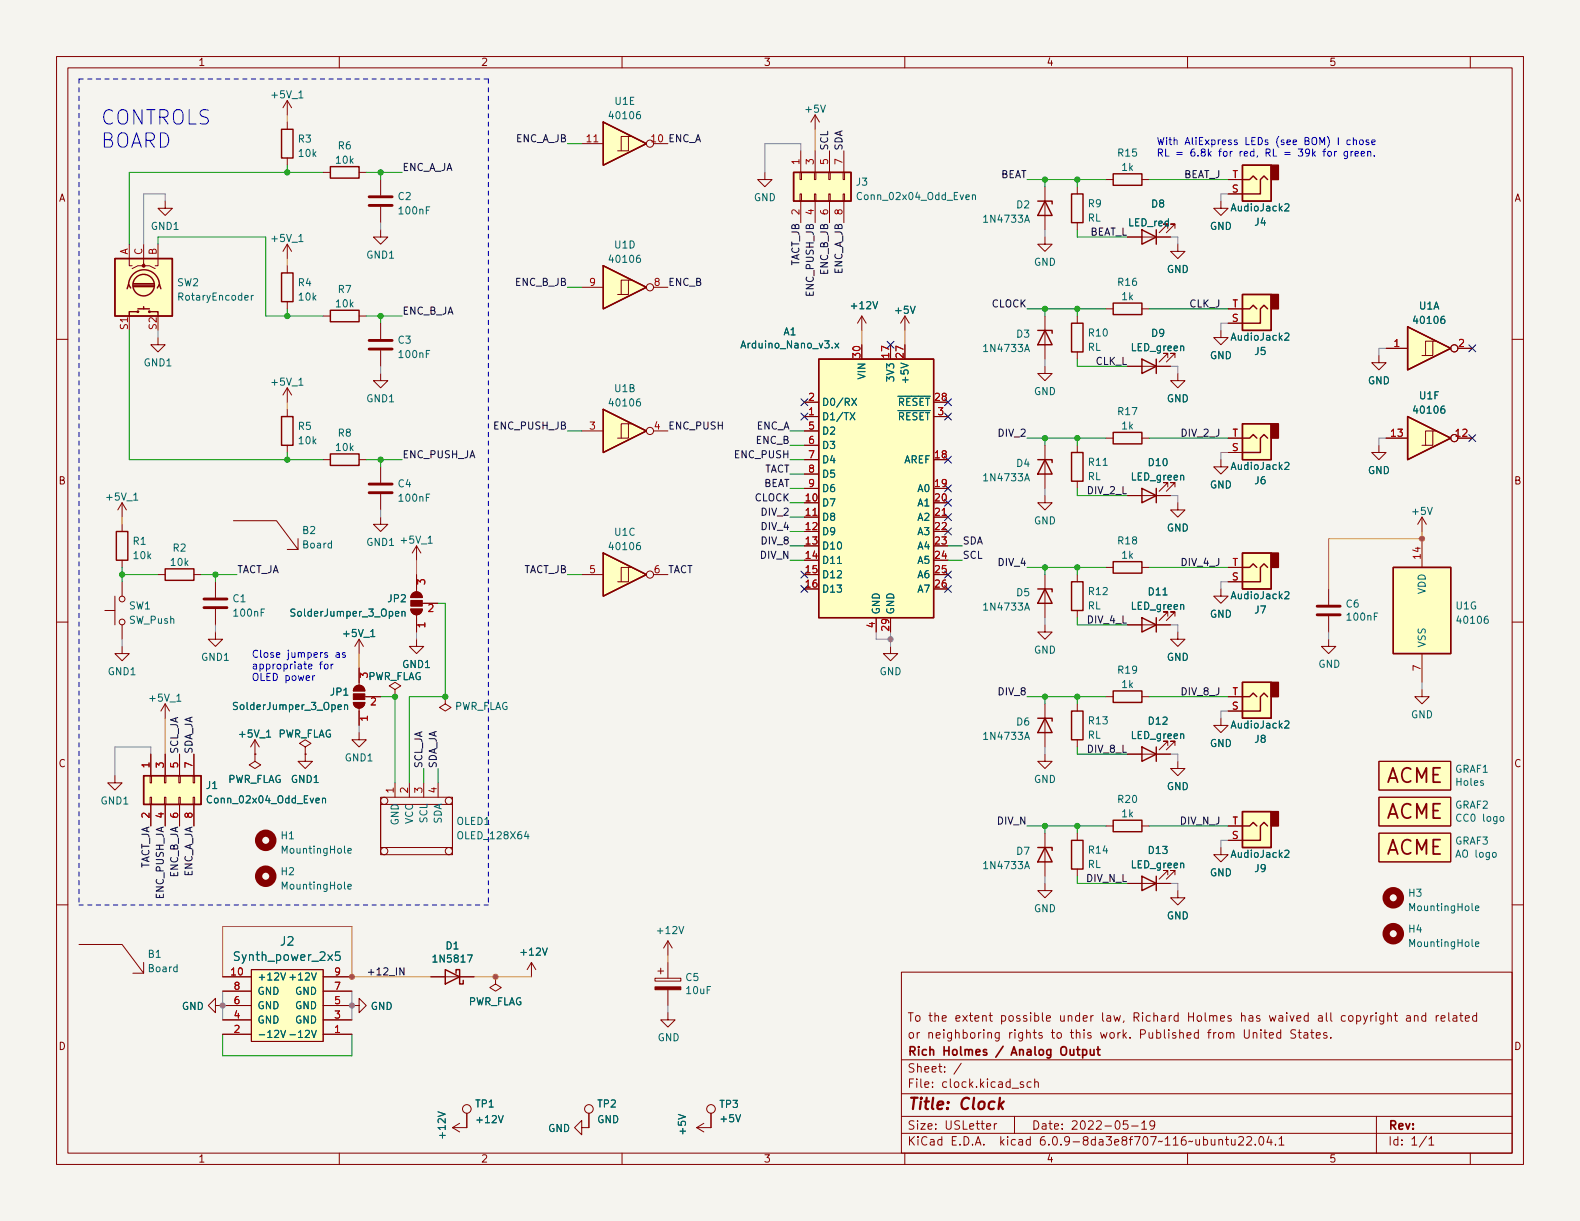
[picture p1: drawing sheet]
<svg xmlns="http://www.w3.org/2000/svg" width="279mm" height="216mm" viewBox="0 0 279 216" stroke-linecap="round" stroke-linejoin="round" font-family="sans-serif">
<path d="M0 0h279.4v215.9h-279.4z" fill="#f5f4ef" stroke="#f5f4ef" stroke-width=".18"/>
<g fill="none" stroke="#840000" stroke-width=".18">
<path d="M10 10h259.4v195.9h-259.4zM12 12h255.4v191.9h-255.4zM50.8 17.8v2.5M50.8 17.8l-.8 1.3M50.8 17.8l.8 1.3M60 10v2M110 10v2M160 10v2M210 10v2M260 10v2M29.2 35.6v1.2h1.3l-1.3 1.3-1.3-1.3h1.3M50.8 21.6v1.3"/>
<path d="M50.8 27.9v1.3M57.1 30.5h1.3M63.5 30.5h1.3M67.3 31.8v2.7M67.3 36.6v2.8M102.9 25.4h3.8M111.1 24.1h-1.2v2.6M111.8 24.1h-.7v2.6h-1.9M135.3 30.5v1.3h1.2l-1.2 1.2-1.3-1.2h1.3M141.5 30.5h.2v1.3h-.2zM141.5 34.3h.2v1.3h-.2zM141.6 26.7v3.8"/>
<path d="M141.6 35.6v3.8M144 30.5h.3v1.3h-.3zM144 34.3h.3v1.3h-.3zM144.1 20.3v2.6M144.1 26.7v3.8M144.1 35.6v3.8M144.1 20.3l-.7 1.3M144.1 20.3l.8 1.3M146.6 30.5h.2v1.3h-.2zM146.6 34.3h.2v1.3h-.2zM146.7 26.7v3.8M146.7 35.6v3.8"/>
<path d="M149.1 30.5h.3v1.3h-.3zM149.1 34.3h.3v1.3h-.3zM149.2 26.7v3.8M149.2 35.6v3.8M184.8 33v7.6M190.5 33v1.3M190.5 39.4v1.2M195.6 31.8h1.2M201.9 31.8h1.3M215.9 35.6v1.2h1.3l-1.3 1.3-1.3-1.3h1.3M217.2 31.8h2.5M217.2 34.3h2.5"/>
<path d="M10 60h2M22.9 43.2v3.8h.5M25.4 43.2v3.8h1l1 .5M25.4 46.5v.5h-1l-1 .5M27.9 59.7v1.3h1.3l-1.3 1.2-1.2-1.2h1.2M27.9 43.2v3.8h-.5M50.8 43.2v2.5M50.8 47v1.3M50.8 53.3v1.3M50.8 43.2l-.8 1.3M50.8 43.2l.8 1.3M57.1 55.9h1.3"/>
<path d="M63.5 55.9h1.3M67.3 40.6v1.3h1.3l-1.3 1.3-1.3-1.3h1.3M67.3 57.2v2.7M102.9 50.8h3.8M111.1 49.5h-1.2v2.6M111.8 49.5h-.7v2.6h-1.9M115.6 50.8h2.5M152.4 55.9l-.8 1.3M152.4 55.9v2.5M152.4 55.9l.8 1.3M160 55.9l-.7 1.3M160 55.9v2.5"/>
<path d="M160 55.9l.8 1.3M184.8 41.9v1.3h1.3l-1.3 1.3-1.3-1.3h1.3M184.8 55.9v7.6M190.5 55.9v1.3M195.6 54.6h1.2M199.4 41.9h7.6M201.9 54.6h1.3M206.5 40.4v-.8h-.8h.8l-1.5 1.5M207.8 40.4v-.8h-.8h.8l-1.6 1.5M208.3 43.2v1.3h1.2l-1.2 1.2-1.3-1.2h1.3M215.9 58.4v1.3h1.3l-1.3 1.3-1.3-1.3h1.3M217.2 54.6h2.5"/>
<path d="M217.2 57.2h2.5M267.4 60h2M50.8 68.6l-.8 1.3M50.8 68.6v2.5M50.8 72.4v1.3M50.8 78.7v1.3M50.8 68.6l.8 1.3M67.3 66v1.3h1.3l-1.3 1.3-1.3-1.3h1.3M67.3 62v2.8M102.9 76.2h3.8M111.1 74.9h-1.2v2.6M111.8 74.9h-.7v2.6h-1.9"/>
<path d="M115.6 76.2h2.5M142.2 73.7h2.6M142.2 71.1h2.6M142.2 76.2h2.6M142.2 78.7h2.6M165.1 73.7h2.5M184.8 64.8v1.2h1.3l-1.3 1.3-1.3-1.3h1.3M184.8 78.7v7.7M190.5 62.2v1.3M190.5 78.7v1.3M195.6 77.5h1.2M199.4 64.8h7.6"/>
<path d="M201.9 77.5h1.3M206.5 63.2v-.7h-.8h.8l-1.5 1.5M207.8 63.2v-.7h-.8h.8l-1.6 1.5M208.3 66v1.3h1.2l-1.2 1.3-1.3-1.3h1.3M217.2 77.5h2.5M243.8 78.7v1.3h1.3l-1.3 1.3-1.2-1.3h1.2M243.8 62.9v1.2h1.3l-1.3 1.3-1.2-1.3h1.2M245.1 77.5h3.8M245.1 61.6h3.8M253.4 76.2h-1.3v2.5M253.4 60.3h-1.3v2.6M254 76.2h-.6v2.5h-1.9"/>
<path d="M254 60.3h-.6v2.6h-1.9M257.8 77.5h2.5M257.8 61.6h2.5M21.6 88.9v2.5M21.6 92.7v1.3M21.6 99.1v1.2M21.6 88.9l-.8 1.3M21.6 88.9l.8 1.3M41.3 92.1h7.6l3.8 5.1v-1.9M50.8 97.2h1.9M57.1 81.3h1.3M63.5 81.3h1.3"/>
<path d="M67.3 91.4v1.3h1.3l-1.3 1.3-1.3-1.3h1.3M67.3 82.6v2.7M67.3 87.4v2.8M73.7 96.5v2.6M73.7 96.5l-.8 1.3M73.7 96.5l.7 1.3M142.2 91.4h2.6M142.2 81.3h2.6M142.2 83.8h2.6M142.2 86.4h2.6M165.1 91.4h2.5M184.8 87.6v1.3h1.3l-1.3 1.3-1.3-1.3h1.3"/>
<path d="M190.5 85.1v1.3M199.4 87.6h7.6M206.5 86.1v-.8h-.8h.8l-1.5 1.6M207.8 86.1v-.8h-.8h.8l-1.6 1.6M208.3 88.9v1.3h1.2l-1.2 1.2-1.3-1.2h1.3M215.9 81.3v1.3h1.3l-1.3 1.2-1.3-1.2h1.3M217.2 80h2.5M251.5 91.4v2.6M251.5 95.3v5M251.5 91.4l-.8 1.3M251.5 91.4l.7 1.3M10 110h2"/>
<path d="M18.5 108h1.8M20.3 105.4v5.1M21.6 114.3v1.3h1.3l-1.3 1.2-1.3-1.2h1.3M21.6 102.9v2.5M21.6 110.5v2.5M27.9 101.6h1.3M34.3 101.6h1.3M38.1 111.8v1.2h1.3l-1.3 1.3-1.3-1.3h1.3M38.1 102.9v2.8M38.1 107.7v2.8M63.5 113l-.8 1.3M63.5 113v2.6"/>
<path d="M63.5 118.1v3.1M63.5 113l.8 1.3M72.6 107.7h2.1a1.02 1.02 0 0 1-1 1 1.02 1.02 0 0 1-1.1-1zM72.9 104.9a1.02 1.02 0 0 1 1.1-.2 1.02 1.02 0 0 1 .7 1h-2.1zM73.7 113v1.3h1.2l-1.2 1.3-1.3-1.3h1.3M73.7 101.6v3M73.7 108.7v3.1M74.7 106.7h2.8M102.9 101.6h3.8M111.1 100.3h-1.2v2.6M111.8 100.3h-.7v2.6h-1.9M115.6 101.6h2.5"/>
<path d="M154.9 109.2v2.6M157.5 114.3v1.3h1.2l-1.2 1.2-1.3-1.2h1.3M184.8 110.5v1.3h1.3l-1.3 1.2-1.3-1.2h1.3M184.8 101.6v7.6M190.5 101.6v1.3M190.5 108v1.2M195.6 100.3h1.2M199.4 110.5h7.6M201.9 100.3h1.3M206.5 109v-.8h-.8h.8l-1.5 1.5M207.8 109v-.8h-.8h.8l-1.6 1.5M208.3 111.8v1.2h1.2l-1.2 1.3-1.3-1.3h1.3"/>
<path d="M215.9 104.1v1.3h1.3l-1.3 1.3-1.3-1.3h1.3M217.2 100.3h2.5M217.2 102.9h2.5M234.9 113v1.3h1.3l-1.3 1.3-1.2-1.3h1.2M234.9 104.1v2.8M234.9 109v2.8M251.5 115.6v5.1M267.4 110h2M20.3 137.2v1.2h1.3l-1.3 1.3-1.3-1.3h1.3M26.5 137.2h.3v1.2h-.3zM26.7 133.4v3.8M29.1 137.2h.2v1.2h-.2z"/>
<path d="M29.2 124.5v2.5M29.2 133.4v3.8M29.2 124.5l-.8 1.2M29.2 124.5l.8 1.2M31.6 137.2h.3v1.2h-.3zM31.7 133.4v3.8M34.2 137.2h.2v1.2h-.2zM34.3 133.4v3.8M45.1 133.4v1.2l1 .7-1 .6-1-.6 1-.7M45.1 133.4h.1M45.1 130.8l-.8 1.3M45.1 130.8v2.6"/>
<path d="M45.1 130.8l.7 1.3M54 132.1l1-.7-1-.6-1 .6 1 .7v1.3M54 133.4h.1M54 133.4v1.2h1.2l-1.2 1.3-1.3-1.3h1.3M62.5 124.2h2a1.02 1.02 0 0 1-1 1 1.02 1.02 0 0 1-1-1zM62.8 121.5a1.02 1.02 0 0 1 1.1-.3 1.02 1.02 0 0 1 .6 1h-2zM63.5 129.5v1.3h1.3l-1.3 1.3-1.3-1.3h1.3M63.5 125.2v3.1M64.5 123.2h2.8M69.8 121.9l1.1-.6-1.1-.6-1 .6 1 .6v1.3M69.8 123.2h.1M69.8 138.4v2.6"/>
<path d="M72.4 138.4v2.6M74.9 138.4v2.6M77.5 138.4v2.6M78.7 123.2v1.3l1.1 .6-1.1 .6-1-.6 1-.6M78.7 123.2h.1M184.8 133.4v1.2h1.3l-1.3 1.3-1.3-1.3h1.3M184.8 124.5v7.6M190.5 124.5v1.2M190.5 130.8v1.3M195.6 123.2h1.2M199.4 133.4h7.6M201.9 123.2h1.3"/>
<path d="M206.5 131.8v-.7h-.8h.8l-1.5 1.5M207.8 131.8v-.7h-.8h.8l-1.6 1.5M208.3 134.6v1.3h1.2l-1.2 1.3-1.3-1.3h1.3M215.9 127v1.3h1.3l-1.3 1.2-1.3-1.2h1.3M217.2 123.2h2.5M217.2 125.7h2.5M243.8 134.6h12.7v5.1h-12.7zM251.5 121.9v1.3h1.2l-1.2 1.3-1.3-1.3h1.3M10 160h2M26.5 141h.3v1.2h-.3zM26.7 142.2v3.9M29.1 141h.2v1.2h-.2z"/>
<path d="M29.2 142.2v3.9M31.6 141h.3v1.2h-.3zM31.7 142.2v3.9M34.2 141h.2v1.2h-.2zM34.3 142.2v3.9M67.3 141h12.7v10.1h-12.7zM67.3 142.2h12.7v7.7h-12.7zM184.8 156.2v1.3h1.3l-1.3 1.3-1.3-1.3h1.3M184.8 147.3v7.6M190.5 147.3v1.3M190.5 153.7v1.2M195.6 146.1h1.2"/>
<path d="M199.4 156.2h7.6M201.9 146.1h1.3M206.5 154.7v-.8h-.8h.8l-1.5 1.5M207.8 154.7v-.8h-.8h.8l-1.6 1.5M208.3 157.5v1.3h1.2l-1.2 1.2-1.3-1.2h1.3M215.9 149.9v1.2h1.3l-1.3 1.3-1.3-1.3h1.3M217.2 146.1h2.5M217.2 148.6h2.5M243.8 147.3h12.7v5.1h-12.7zM243.8 141h12.7v5.1h-12.7zM267.4 160h2M14 167h7.6l3.8 5.1v-1.9"/>
<path d="M23.5 172.1h1.9M38.1 177.8v-1.3l-1.3 1.3 1.3 1.3v-1.3h6.3M39.4 172.7h5M39.4 175.3h5M44.4 171.5h12.7v12.7h-12.7zM57.1 177.8h6.4v1.3l1.3-1.3-1.3-1.3v1.3M57.1 172.7h5.1M57.1 175.3h5.1M76.2 172.7h7.6M87.6 172.7v1.3l-1 .6 1 .7 1-.7-1-.6M87.6 172.7h.1M94 170.2l-.8 1.3"/>
<path d="M94 170.2v2.5M94 170.2l.7 1.3M115.8 173h4.6v.5h-4.6zM116.3 171.7h1M116.8 171.2v1M118.1 179.1v1.2h1.3l-1.3 1.3-1.3-1.3h1.3M118.1 166.4v2.5M118.1 170.2v2.8M118.1 175v2.8M118.1 166.4l-.8 1.2M118.1 166.4l.8 1.2M159.4 171.9h108v32h-108z"/>
<path d="M241.1 179.6l.4 1M241.8 179.6l-.5 1.3-.2 .2M242.4 179.6v1M242.8 179.6h-.3l-.1 .3M243.3 179.1v.1M243.3 179.6v1M244.7 179.6v1.2l-.3 .3-.4-.1M244.7 179.6h-.4l-.3 .3v.4l.1 .2h.6M245.4 179.7l.2-.1h.4v1M245.4 179.1v1.5M246.5 179.6h.6M246.8 179.1v1.3l.3 .2"/>
<path d="M248.8 179.6h.5l.1 1M249.4 179.9l-.5 .1a.29 .29 0 0 0-.2 .3 .29 .29 0 0 0 .2 .3l.5-.1M250.1 179.7l.2-.1h.4l.1 1M250.1 179.6v1M252.1 179.6h-.4l-.3 .3v.4l.1 .2h.6M252.1 179.1v1.5M254 179.6v1M254.4 179.6h-.3l-.1 .3M256.2 179.1v1.3l.2 .2M257 179.6h.5l.1 1M257.6 179.9l-.5 .1a.29 .29 0 0 0-.2 .3 .29 .29 0 0 0 .2 .3l.5-.1M258.1 179.6h.6"/>
<path d="M258.3 179.1v1.3l.4 .2M261.1 179.6h-.4l-.3 .3v.4l.1 .2h.6M261.1 179.1v1.5M39.4 182.9h5M39.4 180.3h5M57.1 182.9h5.1M57.1 180.3h5.1M80 199.4l1.3 .8M81.3 198.6l-1.3 .8M82.5 196.9v2.5h-2.5M104.1 196.9v2.5h-1.2v1.3l-1.3-1.3 1.3-1.3v1.3M123.2 199.4l1.3 .8"/>
<path d="M124.5 198.6l-1.3 .8M125.7 196.9v2.5h-2.5M159.4 197.4h108M159.4 193.4h108M159.4 187.4h108M170 188l-1.3 1.9M174.5 199.2l.7-.2-.1-.3h-.4l-.2 .2v.7h.6M175.8 198.7v1M176.3 198.7h-.3l-.2 .3M179.4 197.4v3M181 191.4l-.4-.1-.2 .2 .1 .2 .5 .2v.3h-.6M182.3 191.4l-.4-.1-.3 .3v.4l.2 .2h.5"/>
<path d="M183 191.4l.2-.1 .3 .1 .1 .9M183 190.8v1.5M199.4 198.2h-.7l-.1 .7 .2-.2 .5 .1 .2 .2-.1 .5-.2 .2-.6-.2M200.1 199.1h1.2M201.9 198.6l.4-.4v1.5M201.9 199.7h.9M204.2 198.8l-.3 .3-.4-.1-.2-.2 .2-.6h.4l.2 .1a.99 .99 0 0 1-.3 1.4h-.3M220 182.1v1.2l.3 .3 .5-.1 .1-.2v-1.2M221.6 182.7l.2-.1h.4l.1 1M221.6 182.6v1M223 182.1v.1M223 182.6v1"/>
<path d="M223.5 182.6h.5M223.7 182.1v1.3l.3 .2M224.5 183.1l.7-.2-.1-.3h-.4l-.2 .2v.7h.6M226.5 182.6h-.5l-.2 .3v.4l.1 .2h.6M226.5 182.1v1.5M229.1 182.2l-.6-.1-.2 .3 .1 .3 .6 .3v.4l-.2 .2-.5-.1M229.5 182.6h.6M229.8 182.1v1.3l.3 .2M230.6 182.6h.6l.1 1M231.3 182.9l-.5 .1a.29 .29 0 0 0-.3 .3 .29 .29 0 0 0 .3 .3l.5-.1M231.8 182.6h.5M232 182.1v1.3l.3 .2"/>
<path d="M232.8 183.1l.7-.2-.1-.3h-.4l-.2 .2v.7h.6M234.6 182.6h-.3l-.3 .2 .1 .2 .5 .2v.3h-.6M235.3 183.4v.2M243.4 197.4v6.5M254.8 180.1l.7-.2v-.3h-.5l-.2 .2 .1 .7h.6M259.1 180.1l.7-.2v-.3h-.5l-.2 .2 .1 .7h.6M60 203.9v2M110 203.9v2M159.4 200.4h108M160 203.9v2M210 203.9v2M215.5 201.6l.3-.1h.3l.1 1"/>
<path d="M215.5 201.5v1M216.7 201.5h.6M216.9 201v1.3l.4 .2M217.8 201.5v.9l.4 .1 .2-.2M218.4 201.5v1M219 201.1l.6-.1 .2 .1 .1 .3-.9 1.1h.9M220.5 201.1l.5-.1 .3 .1v.3l-.9 1.1h.9M222 202.3v.2M222.8 201h.2a.81 .81 0 0 1 .6 .6 .81 .81 0 0 1-.3 .8l-.2 .1a.81 .81 0 0 1-.6-.6 .81 .81 0 0 1 .3-.9zM224.4 200.9l-.4 1.1h1M224.8 201.5v1M225.5 202.3v.2"/>
<path d="M226.2 201.4l.4-.4v1.5M226.2 202.5h.8M252.3 200.9l-1.3 1.9M252.7 201.4l.4-.4v1.5M252.7 202.5h.8M260 203.9v2"/>
<circle cx="114.9" cy="25.4" r=".63"/>
<circle cx="114.9" cy="50.8" r=".63"/>
<circle cx="114.9" cy="76.2" r=".63"/>
<circle cx="257.2" cy="77.5" r=".63"/>
<circle cx="257.2" cy="61.6" r=".63"/>
<circle cx="21.6" cy="110" r=".51"/>
<circle cx="21.6" cy="105.9" r=".51"/>
<circle cx="114.9" cy="101.6" r=".63"/>
<circle cx="67.9" cy="150.5" r=".63"/>
<circle cx="67.9" cy="141.6" r=".63"/>
<circle cx="79.4" cy="150.5" r=".63"/>
<circle cx="79.4" cy="141.6" r=".63"/>
<circle cx="82.5" cy="196.1" r=".76"/>
<circle cx="104.1" cy="196.1" r=".76"/>
<circle cx="125.7" cy="196.1" r=".76"/>
</g>
<path d="M176.8 194.1l-.2 2M176.9 195.3l.4 .8M177.5 194.8l-.9 .7" fill="none" stroke="#840000" stroke-width=".4"/>
<path d="M190.4 185.6h.6M190.6 185.1v1.3l.4 .2M191.5 185.7l.4-.1 .3 .3v.4l-.2 .2h-.5M191.5 185.6v1.5M192.8 185.6l.1 .9 .3 .1 .3-.2M193.5 185.6v1M194 185.6h.5M194.2 185.1v1.3l.3 .2" fill="none" stroke="#840000" stroke-width=".3"/>
<g fill="none" stroke="#840000" stroke-width=".25">
<path d="M49.8 22.9h2v5h-2zM58.4 29.5h5.1v2h-5.1zM106.7 21.6l7.6 3.8-7.6 3.8zM140.3 30.5h10.2v5.1h-10.2zM183.5 35.6h2.6v.5M184.8 35.6l1.3 2.5h-2.6zM189.5 34.3h2v5.1h-2zM196.8 30.7h5.1v2.1h-5.1zM219.7 29.2h5.1v6.4h-5.1zM219.7 31.8h1.3l.6-.7 .6 .7M224.2 31.8l-.7-.7-.6 .7v2.5h-3.2M20.3 45.7h10.2v10.2h-10.2z"/>
<path d="M22.7 50.4a2.73 2.73 0 0 1 2.8-2.7 2.73 2.73 0 0 1 2.7 2.7M23.1 50.9l-.4-.6-.2 .8M23.6 50.2h3.6M23.6 50.4h3.6M23.6 50.7h3.6M24.4 55.1h-1.5v.8M24.4 54.6h2M25.4 54.2v.4M26.4 55.1h1.5v.8M27.8 50.9l.4-.6 .2 .8M49.8 48.3h2v5h-2zM58.4 54.9h5.1v2h-5.1z"/>
<path d="M106.7 47l7.6 3.8-7.6 3.8zM183.5 58.4h2.6v.5M184.8 58.4l1.3 2.6h-2.6zM189.5 57.2h2v5h-2zM196.8 53.6h5.1v2h-5.1zM201.9 40.6l2.6 1.3-2.6 1.3zM204.5 40.6v2.6M219.7 52.1h5.1v6.3h-5.1zM219.7 54.6h1.3l.6-.6 .6 .6M224.2 54.6l-.7-.6-.6 .6v2.6h-3.2M248.9 57.8l7.6 3.8-7.6 3.8zM49.8 73.7h2v5h-2z"/>
<path d="M106.7 72.4l7.6 3.8-7.6 3.8zM144.8 63.5h20.3v45.7h-20.3zM196.8 76.5h5.1v2h-5.1zM201.9 63.5l2.6 1.3-2.6 1.2zM204.5 63.5v2.5M219.7 74.9h5.1v6.4h-5.1zM219.7 77.5h1.3l.6-.7 .6 .7M224.2 77.5l-.7-.7-.6 .7v2.5h-3.2M248.9 73.7l7.6 3.8-7.6 3.8zM20.6 94h2v5.1h-2zM58.4 80.3h5.1v2h-5.1zM106.7 97.8l7.6 3.8-7.6 3.8z"/>
<path d="M183.5 81.3h2.6v.5M184.8 81.3l1.3 2.5h-2.6zM189.5 80h2v5.1h-2zM196.8 99.3h5.1v2h-5.1zM201.9 86.4l2.6 1.2-2.6 1.3zM204.5 86.4v2.5M219.7 97.8h5.1v6.3h-5.1zM29.2 100.6h5.1v2h-5.1zM183.5 104.1h2.6v.5M184.8 104.1l1.3 2.6h-2.6zM189.5 102.9h2v5.1h-2zM201.9 109.2l2.6 1.3-2.6 1.3z"/>
<path d="M204.5 109.2v2.6M219.7 100.3h1.3l.6-.6 .6 .6M224.2 100.3l-.7-.6-.6 .6v2.6h-3.2M246.4 100.3h10.1v15.3h-10.1zM25.4 137.2h10.2v5h-10.2zM183.5 127h2.6v.5M184.8 127l1.3 2.5h-2.6zM189.5 125.7h2v5.1h-2zM196.8 122.2h5.1v2h-5.1zM201.9 132.1l2.6 1.3-2.6 1.2zM204.5 132.1v2.5M219.7 120.7h5.1v6.3h-5.1z"/>
<path d="M219.7 123.2h1.3l.6-.6 .6 .6M224.2 123.2l-.7-.6-.6 .6v2.5h-3.2M183.5 149.9h2.6v.5M184.8 149.9l1.3 2.5h-2.6zM189.5 148.6h2v5.1h-2zM196.8 145h5.1v2.1h-5.1zM201.9 154.9l2.6 1.3-2.6 1.3zM204.5 154.9v2.6M219.7 143.5h5.1v6.4h-5.1zM219.7 146.1h1.3l.6-.7 .6 .7M224.2 146.1l-.7-.7-.6 .7v2.5h-3.2M78.7 171.5l2.6 1.2-2.6 1.3z"/>
<path d="M80.6 172.1v-.6h.7v2.5h.6v-.6"/>
<circle cx="24.4" cy="55.1" r=".13"/>
<circle cx="25.4" cy="50.4" r="1.9"/>
<circle cx="26.4" cy="55.1" r=".13"/>
</g>
<g fill="#ffffc2" stroke="#ffffc2" stroke-width=".18">
<path d="M140.3 30.5h10.2v5.1h-10.2z"/>
<path d="M144.8 63.5h20.3v45.7h-20.3z"/>
<path d="M106.7 97.8l7.6 3.8-7.6 3.8z"/>
<path d="M106.7 72.4l7.6 3.8-7.6 3.8z"/>
<path d="M106.7 47l7.6 3.8-7.6 3.8z"/>
<path d="M106.7 21.6l7.6 3.8-7.6 3.8z"/>
<path d="M248.9 73.7l7.6 3.8-7.6 3.8z"/>
<path d="M219.7 29.2h5.1v6.4h-5.1z"/>
<path d="M219.7 52.1h5.1v6.3h-5.1z"/>
<path d="M219.7 74.9h5.1v6.4h-5.1z"/>
<path d="M219.7 120.7h5.1v6.3h-5.1z"/>
<path d="M243.8 147.3h12.7v5.1h-12.7z"/>
<path d="M243.8 141h12.7v5.1h-12.7z"/>
<path d="M20.3 45.7h10.2v10.2h-10.2z"/>
<path d="M243.8 134.6h12.7v5.1h-12.7z"/>
<path d="M219.7 143.5h5.1v6.4h-5.1z"/>
<path d="M248.9 57.8l7.6 3.8-7.6 3.8z"/>
<path d="M219.7 97.8h5.1v6.3h-5.1z"/>
<path d="M246.4 100.3h10.1v15.3h-10.1z"/>
<path d="M25.4 137.2h10.2v5h-10.2z"/>
<path d="M44.4 171.5h12.7v12.7h-12.7z"/>
</g>
<g fill="none" stroke="#006464" stroke-width=".18">
<path d="M172 34.6l.1-.1h.3l.1 .8M172 34.5v.8M227.2 36.1l.5-.1 .2 .4-.8 .9h.8M44.4 52.2v.9M44.8 52.2l-.4 .3M227.2 59l.5-.1 .2 .4-.8 .9h.8M147.7 60.7l.6 .8M148.3 60.7l-.6 .8M150.3 73l.9 1.2M150.6 70.4l.9 1.3M151.2 73l-.9 1.2M151.5 70.4l-.9 1.3"/>
<path d="M148.1 99.6h.7M227.2 81.9l.5-.2 .2 .4-.8 .9h.8M71.1 108.2l.2-.1 .3 .1v.8M71.1 108.1v.9M227.2 104.7l.5-.1 .2 .4-.8 .9h.8M60.9 124.7l.2-.1 .3 .1 .1 .8M60.9 124.6v.9M227.2 127.6l.5-.1 .2 .3-.8 .9h.8M57 141.3l.2-.2 .3 .1 .1 .8M57 141.1v.9M61.5 156.8l.6-.1v-.3h-.4l-.2 .2 .1 .6h.5M61.5 150.4l.6-.1v-.2l-.4-.1-.2 .2 .1 .6h.5"/>
<path d="M227.2 150.4l.5-.1 .2 .4-.8 .9h.8M265.3 144.5l.2-.1 .4 .1v.5l-.1 .2h-.3l-.2-.1zM49.7 172l.4 1.3 .4-1.3M51.3 172.8h.9M60.1 168.3h-.7l-.1 .7 .2-.1 .5 .1 .2 .2-.1 .5-.2 .1-.6-.1M260.9 167l.6-.2v-.2l-.4-.1-.2 .2 .1 .6h.5M260.9 160.6l.6-.1v-.3h-.4l-.2 .2 .1 .6h.5M49.7 182.2l.4 1.3 .4-1.3M51.3 183h.9"/>
</g>
<g fill="#840000" stroke="#840000" stroke-width=".18">
<path d="M115.8 174.5h4.6v.5h-4.6z"/>
<path d="M72.6 107.7h2.1a1.02 1.02 0 0 1-1 1 1.02 1.02 0 0 1-1.1-1z"/>
<path d="M72.6 106.2h2.1v1h-2.1z"/>
<path d="M72.9 104.9a1.02 1.02 0 0 1 1.1-.2 1.02 1.02 0 0 1 .7 1h-2.1z"/>
<path d="M62.5 124.2h2a1.02 1.02 0 0 1-1 1 1.02 1.02 0 0 1-1-1z"/>
<path d="M62.5 122.7h2v1h-2z"/>
<path d="M62.8 121.5a1.02 1.02 0 0 1 1.1-.3 1.02 1.02 0 0 1 .6 1h-2z"/>
<circle cx="25.4" cy="47" r=".25"/>
</g>
<g fill="#840000" stroke="#840000" stroke-width=".25">
<path d="M224.8 29.2h1.3v2.6h-1.3z"/>
<path d="M224.8 52.1h1.3v2.5h-1.3z"/>
<path d="M224.8 74.9h1.3v2.6h-1.3z"/>
<path d="M224.8 120.7h1.3v2.5h-1.3z"/>
<path d="M224.8 143.5h1.3v2.6h-1.3z"/>
<path d="M224.8 97.8h1.3v2.5h-1.3z"/>
</g>
<g fill="none" stroke="#840000" stroke-width="1.3">
<circle cx="47" cy="154.9" r="1.27"/>
<circle cx="47" cy="148.6" r="1.27"/>
<circle cx="246.4" cy="158.7" r="1.27"/>
<circle cx="246.4" cy="165.1" r="1.27"/>
</g>
<path d="M65.3 36.3h4M65.3 34.8h4M65.3 61.7h4M65.3 60.2h4M65.3 87.1h4M65.3 85.6h4M36.1 107.4h4M36.1 105.9h4M232.9 108.7h4.1M232.9 107.2h4.1" fill="none" stroke="#840000" stroke-width=".51"/>
<path d="M71.4 171.1v1.3l-.7-1.3v1.3" fill="none" stroke="#0f0f0f" stroke-width=".18"/>
<g fill="none" stroke="#0000c2" stroke-width=".18">
<path d="M233.9 26.8h.5M234.4 26.3l-.3 .2v1.1M234.8 26.9l.2-.1 .4 .1v.5l-.1 .2h-.3l-.2-.1zM236 26.8v.8M236.4 26.8l-.4 .2M238.3 26.8v1l-.2 .2h-.4M238.3 26.8h-.4l-.2 .2 .1 .6h.5M238.8 24.8l-.4-.1-.2 .3 .1 .5h.5M238.9 26.8v.8M239.3 26.8l-.4 .2M239.3 24.8l.2-.1 .3 .1 .1 .8M239.3 24.3v1.3"/>
<path d="M239.6 27.2l.6-.1v-.3h-.4l-.2 .2 .1 .6h.5M240.5 24.8l.2-.1 .3 .1 .1 .5-.1 .2-.3 .1-.2-.1zM240.7 27.2l.6-.1v-.3h-.4l-.2 .2 .1 .6h.5M241.9 26.9l.1-.1h.3l.1 .8M241.9 26.8v.8M242 24.8l-.3-.1-.1 .2v.2l.4 .1v.3h-.4M242.6 25.2l.6-.2-.1-.2-.3-.1-.2 .2v.6h.5M243 27.5v.1M55.3 119.5v.8M55.7 119.5l-.4 .2M56.5 117.4h.5M57 117l-.3 .2v1.1"/>
<path d="M57.5 117.5l.3-.1 .2 .3v.3l-.2 .3-.3-.1-.2-.2zM58.6 117.4v.9M58.9 117.4l-.3 .3M59.5 115.5h.4l.1 .7M60 115.7l-.4 .1-.2 .1 .2 .3h.4M61 115.5l-.3-.1-.1 .2v.2l.4 .1v.3h-.4"/>
</g>
<path d="M14 14h72.4M14 14v146M86.4 14v146M86.4 160h-72.4" fill="none" stroke="#0000c2" stroke-width=".18" stroke-dasharray=".8 .8"/>
<g fill="none" stroke="#009600" stroke-width=".18">
<path d="M50.8 29.2v1.3M57.1 30.5h-34.2v12.7M64.8 30.5h6.3M67.3 30.5v1.3M100.3 25.4h2.6M181.6 31.8h14M184.8 31.8v1.2M190.5 31.8v1.2M203.2 31.8h14M22.9 58.4v22.9h34.2M27.9 43.2v-1.3h19.1v14h10.1M50.8 54.6v1.3"/>
<path d="M64.8 55.9h6.3M67.3 55.9v1.3M100.3 50.8h2.6M181.6 54.6h14M184.8 54.6v1.3M190.5 40.6v1.3h8.9M190.5 54.6v1.3M203.2 54.6h14M100.3 76.2h2.6M139.7 76.2h2.5M139.7 78.7h2.5M181.6 77.5h14"/>
<path d="M184.8 77.5v1.2M190.5 63.5v1.3h8.9M190.5 77.5v1.2M203.2 77.5h14M50.8 80v1.3M64.8 81.3h6.3M67.3 81.3v1.3M139.7 81.3h2.5M139.7 99.1h2.5M139.7 94h2.5M139.7 88.9h2.5M139.7 91.4h2.5"/>
<path d="M139.7 96.5h2.5M139.7 83.8h2.5M139.7 86.4h2.5M167.6 99.1h2.6M167.6 96.5h2.6M190.5 86.4v1.2h8.9M21.6 101.6h6.3M21.6 100.3v2.6M35.6 101.6h6.3M38.1 101.6v1.3M77.5 106.7h1.2v16.5h-6.3v15.2M100.3 101.6h2.6"/>
<path d="M181.6 100.3h14M184.8 100.3v1.3M190.5 100.3v1.3M190.5 109.2v1.3h8.9M203.2 100.3h14M67.3 123.2h2.5v15.2M74.9 135.9v2.5M77.5 135.9v2.5M181.6 123.2h14M184.8 123.2v1.3M190.5 123.2v1.3M190.5 132.1v1.3h8.9"/>
<path d="M203.2 123.2h14M181.6 146.1h14M184.8 146.1v1.2M190.5 146.1v1.2M190.5 154.9v1.3h8.9M203.2 146.1h14M39.4 182.9v3.8h22.8v-3.8"/>
</g>
<g fill="none" stroke="#848484" stroke-width=".18">
<path d="M29.2 35.6v-1.3h-3.8v8.9M67.3 39.4v1.2M141.6 26.7v-1.3h-6.3v5.1M217.2 34.3h-1.3v1.3M27.9 58.4v1.3M184.8 40.6v1.3M207 41.9h1.3v1.3M217.2 57.2h-1.3v1.2M67.3 64.8v1.2M184.8 63.5v1.3M207 64.8h1.3v1.2M245.1 61.6h-1.3v1.3"/>
<path d="M245.1 77.5h-1.3v1.2M67.3 90.2v1.2M184.8 86.4v1.2M207 87.6h1.3v1.3M217.2 80h-1.3v1.3M21.6 113v1.3M38.1 110.5v1.3M73.7 111.8v1.2M154.9 111.8v1.2h2.6M157.5 111.8v2.5M184.8 109.2v1.3M207 110.5h1.3v1.3"/>
<path d="M217.2 102.9h-1.3v1.2M234.9 111.8v1.2M26.7 133.4v-1.3h-6.4v5.1M63.5 128.3v1.2M184.8 132.1v1.3M207 133.4h1.3v1.2M217.2 125.7h-1.3v1.3M251.5 120.7v1.2M184.8 154.9v1.3M207 156.2h1.3v1.3M217.2 148.6h-1.3v1.3M39.4 175.3v5"/>
<path d="M62.2 175.3v5M118.1 177.8v1.3"/>
</g>
<g fill="none" stroke="#dd8500" stroke-width=".18">
<path d="M50.8 20.3v1.3M144.1 22.9v3.8M50.8 45.7v1.3M152.4 58.4v2.6M160 58.4v2.6M50.8 71.1v1.3M21.6 91.4v1.3M73.7 99.1v2.5M251.5 94v1.3h-16.6v8.8M63.5 115.6v2.5M29.2 127v6.4M39.4 172.7v-8.9h22.8v8.9h14"/>
<path d="M83.8 172.7h10.2M118.1 168.9v1.3"/>
</g>
<g fill="none" stroke="#000084" stroke-width=".18">
<path d="M141.6 70.5l1.2 1.2M141.6 73.1l1.2 1.2M142.8 70.5l-1.2 1.2M142.8 73.1l-1.2 1.2M156.9 60.4l1.2 1.2M158.1 60.4l-1.2 1.2M167 73.1l1.2 1.2M167 70.5l1.2 1.2M168.2 73.1l-1.2 1.2M168.2 70.5l-1.2 1.2M259.7 76.9l1.3 1.2M259.7 61l1.3 1.2"/>
<path d="M261 76.9l-1.3 1.2M261 61l-1.3 1.2M167 85.8l1.2 1.2M167 80.7l1.2 1.2M167 93.4l1.2 1.2M167 90.8l1.2 1.2M167 88.3l1.2 1.2M168.2 85.8l-1.2 1.2M168.2 80.7l-1.2 1.2M168.2 93.4l-1.2 1.2M168.2 90.8l-1.2 1.2M168.2 88.3l-1.2 1.2"/>
<path d="M141.6 101l1.2 1.2M141.6 103.5l1.2 1.2M142.8 101l-1.2 1.2M142.8 103.5l-1.2 1.2M167 103.5l1.2 1.2M167 101l1.2 1.2M168.2 103.5l-1.2 1.2M168.2 101l-1.2 1.2"/>
</g>
<g fill="#009600" stroke="#009600" stroke-width=".18">
<circle cx="69.8" cy="123.2" r=".46"/>
<circle cx="50.8" cy="55.9" r=".46"/>
<circle cx="67.3" cy="55.9" r=".46"/>
<circle cx="67.3" cy="30.5" r=".46"/>
<circle cx="67.3" cy="81.3" r=".46"/>
<circle cx="50.8" cy="30.5" r=".46"/>
<circle cx="50.8" cy="81.3" r=".46"/>
<circle cx="38.1" cy="101.6" r=".46"/>
<circle cx="21.6" cy="101.6" r=".46"/>
<circle cx="78.7" cy="123.2" r=".46"/>
<circle cx="184.8" cy="31.8" r=".46"/>
<circle cx="184.8" cy="77.5" r=".46"/>
<circle cx="184.8" cy="54.6" r=".46"/>
<circle cx="190.5" cy="54.6" r=".46"/>
<circle cx="190.5" cy="31.8" r=".46"/>
<circle cx="190.5" cy="77.5" r=".46"/>
<circle cx="184.8" cy="100.3" r=".46"/>
<circle cx="190.5" cy="100.3" r=".46"/>
<circle cx="190.5" cy="146.1" r=".46"/>
<circle cx="184.8" cy="146.1" r=".46"/>
<circle cx="190.5" cy="123.2" r=".46"/>
<circle cx="184.8" cy="123.2" r=".46"/>
</g>
<g fill="#848484" stroke="#848484" stroke-width=".18">
<circle cx="39.4" cy="177.8" r=".46"/>
<circle cx="62.2" cy="177.8" r=".46"/>
<circle cx="157.5" cy="113" r=".46"/>
</g>
<g fill="#dd8500" stroke="#dd8500" stroke-width=".18">
<circle cx="87.6" cy="172.7" r=".46"/>
<circle cx="62.2" cy="172.7" r=".46"/>
<circle cx="251.5" cy="95.3" r=".46"/>
</g>
<g font-size="3.5" fill="#0000c2">
<text x="17.8" y="22.1">CONTROLS</text>
<text x="17.8" y="26.1">BOARD</text>
</g>
<g font-size="3.5" fill="#840000">
<text x="245" y="138.4">ACME</text>
<text x="245" y="144.8">ACME</text>
<text x="245" y="151.1">ACME</text>
</g>
<text font-size="2.8" fill="#840000" x="160.4" y="196.2">Title: Clock</text>
<g font-size="2.1" fill="#006464">
<text x="49.6" y="167.2">J2</text>
<text x="41.8" y="169.9">Synth_power_2x5</text>
</g>
<g font-size="2.1" fill="#840000">
<text x="160.4" y="183.6">or neighboring rights to this work. Published from United States.</text>
<text x="160.4" y="180.6">To the extent possible under law, Richard Holmes has waived all copyright and related</text>
<text x="160.4" y="189.7">Sheet: /</text>
<text x="160.4" y="186.7">Rich Holmes / Analog Output</text>
<text x="160.4" y="192.4">File: clock.kicad_sch</text>
<text x="160.4" y="202.5">KiCad E.D.A. kicad 6.0.9-8da3e8f707~116~ubuntu22.04.1</text>
<text x="160.4" y="199.7">Size: USLetter</text>
<text x="182.4" y="199.7">Date: 2022-05-19</text>
<text x="245.4" y="199.7">Rev:</text>
<text x="245.4" y="202.5">Id: 1/1</text>
</g>
<g font-size="1.8" fill="#840000">
<text x="35" y="11.6">1</text>
<text x="85" y="11.6">2</text>
<text x="135" y="11.6">3</text>
<text x="185" y="11.6">4</text>
<text x="235" y="11.6">5</text>
<text x="10.3" y="35.6">A</text>
<text x="267.7" y="35.6">A</text>
<text x="10.3" y="85.7">B</text>
<text x="267.7" y="85.7">B</text>
<text x="10.3" y="135.6">C</text>
<text x="267.7" y="135.6">C</text>
<text x="10.3" y="185.7">D</text>
<text x="267.7" y="185.7">D</text>
<text x="35" y="205.6">1</text>
<text x="85" y="205.6">2</text>
<text x="135" y="205.6">3</text>
<text x="185" y="205.6">4</text>
<text x="235" y="205.6">5</text>
</g>
<g font-size="1.8" fill="#006464">
<text x="48.2" y="17.4">+5V_1</text>
<text x="108" y="21.1">40106</text>
<text x="108.8" y="18.5">U1E</text>
<text x="142.5" y="19.9">+5V</text>
<text x="52.8" y="25.2">R3</text>
<text x="52.9" y="27.7">10k</text>
<text x="59.5" y="28.9">10k</text>
<text x="59.8" y="26.4">R6</text>
<text x="197.8" y="27.7">R15</text>
<text x="70.4" y="35.4">C2</text>
<text x="133.3" y="35.6">GND</text>
<text x="151.4" y="32.8">J3</text>
<text x="152" y="35.4">Conn_02x04_Odd_Even</text>
<text x="198.4" y="30.2">1k</text>
<text x="26.8" y="40.6">GND1</text>
<text x="70.7" y="37.9">100nF</text>
<text x="174.2" y="39.4">1N4733A</text>
<text x="179.8" y="36.8">D2</text>
<text x="192.3" y="39.2">RL</text>
<text x="192.5" y="36.6">R9</text>
<text x="199.6" y="40">LED_red</text>
<text x="203.7" y="36.7">D8</text>
<text x="213.9" y="40.6">GND</text>
<text x="217.9" y="37.4">AudioJack2</text>
<text x="221.9" y="39.9">J4</text>
<text x="48.2" y="42.8">+5V_1</text>
<text x="64.9" y="45.7">GND1</text>
<text x="108" y="46.5">40106</text>
<text x="108.7" y="43.9">U1D</text>
<text x="182.8" y="47">GND</text>
<text x="31.3" y="50.6">SW2</text>
<text x="31.8" y="53.1">RotaryEncoder</text>
<text x="52.8" y="50.6">R4</text>
<text x="52.9" y="53.1">10k</text>
<text x="59.8" y="51.8">R7</text>
<text x="197.8" y="50.5">R16</text>
<text x="198.4" y="53.1">1k</text>
<text x="206.3" y="48.3">GND</text>
<text x="59.5" y="54.3">10k</text>
<text x="138.6" y="59.3">A1</text>
<text x="150.7" y="54.7">+12V</text>
<text x="158.4" y="55.5">+5V</text>
<text x="179.8" y="59.7">D3</text>
<text x="192.6" y="59.5">R10</text>
<text x="203.7" y="59.5">D9</text>
<text x="250.3" y="57.3">40106</text>
<text x="251" y="54.7">U1A</text>
<text x="25.5" y="64.8">GND1</text>
<text x="70.4" y="60.8">C3</text>
<text x="70.7" y="63.3">100nF</text>
<text x="131.4" y="61.6">Arduino_Nano_v3.x</text>
<text x="174.2" y="62.2">1N4733A</text>
<text x="192.3" y="62">RL</text>
<text x="200.1" y="62.1">LED_green</text>
<text x="213.9" y="63.5">GND</text>
<text x="217.9" y="60.2">AudioJack2</text>
<text x="221.9" y="62.8">J5</text>
<text x="48.2" y="68.2">+5V_1</text>
<text x="64.9" y="71.1">GND1</text>
<text x="108" y="71.9">40106</text>
<text x="108.7" y="69.3">U1B</text>
<text x="145.3" y="71.8">D0/RX</text>
<text x="153" y="67" transform="rotate(-90 153 67)">VIN</text>
<text x="157.3" y="71.8">~{RESET}</text>
<text x="158.1" y="67.2" transform="rotate(-90 158.1 67.2)">3V3</text>
<text x="160.7" y="67.2" transform="rotate(-90 160.7 67.2)">+5V</text>
<text x="182.8" y="69.8">GND</text>
<text x="206.3" y="71.1">GND</text>
<text x="241.9" y="67.9">GND</text>
<text x="251.1" y="70.6">U1F</text>
<text x="52.8" y="76">R5</text>
<text x="59.8" y="77.2">R8</text>
<text x="145.3" y="74.3">D1/TX</text>
<text x="145.3" y="76.8">D2</text>
<text x="157.3" y="74.3">~{RESET}</text>
<text x="197.8" y="73.4">R17</text>
<text x="198.4" y="75.9">1k</text>
<text x="250.3" y="73.1">40106</text>
<text x="52.9" y="78.5">10k</text>
<text x="59.5" y="79.7">10k</text>
<text x="145.3" y="79.4">D3</text>
<text x="145.3" y="81.9">D4</text>
<text x="159.8" y="81.9">AREF</text>
<text x="179.8" y="82.6">D4</text>
<text x="192.6" y="82.4">R11</text>
<text x="203.2" y="82.4">D10</text>
<text x="217.9" y="83.1">AudioJack2</text>
<text x="241.9" y="83.8">GND</text>
<text x="19" y="88.5">+5V_1</text>
<text x="70.4" y="86.2">C4</text>
<text x="70.7" y="88.7">100nF</text>
<text x="145.3" y="89.5">D7</text>
<text x="145.3" y="84.5">D5</text>
<text x="145.3" y="87">D6</text>
<text x="162.3" y="87">A0</text>
<text x="162.3" y="89.5">A1</text>
<text x="174.2" y="85.1">1N4733A</text>
<text x="192.3" y="84.9">RL</text>
<text x="200.1" y="84.9">LED_green</text>
<text x="213.9" y="86.4">GND</text>
<text x="221.9" y="85.6">J6</text>
<text x="53.5" y="94.4">B2</text>
<text x="108.7" y="94.7">U1C</text>
<text x="145.3" y="92.1">D8</text>
<text x="145.3" y="94.6">D9</text>
<text x="162.3" y="92.1">A2</text>
<text x="162.3" y="94.6">A3</text>
<text x="182.8" y="92.7">GND</text>
<text x="206.3" y="94">GND</text>
<text x="249.9" y="91">+5V</text>
<text x="23.6" y="96.3">R1</text>
<text x="23.7" y="98.9">10k</text>
<text x="30.3" y="100.1">10k</text>
<text x="30.6" y="97.5">R2</text>
<text x="53.6" y="97">Board</text>
<text x="64.9" y="96.5">GND1</text>
<text x="71.1" y="96.1">+5V_1</text>
<text x="108" y="97.3">40106</text>
<text x="145.3" y="97.2">D10</text>
<text x="145.3" y="99.7">D11</text>
<text x="162.3" y="97.2">A4</text>
<text x="162.3" y="99.7">A5</text>
<text x="197.8" y="96.2">R18</text>
<text x="198.4" y="98.8">1k</text>
<text x="22.8" y="107.8">SW1</text>
<text x="41.2" y="106.5">C1</text>
<text x="68.6" y="106.5">JP2</text>
<text x="145.3" y="102.2">D12</text>
<text x="145.3" y="104.8">D13</text>
<text x="162.3" y="102.2">A6</text>
<text x="162.3" y="104.8">A7</text>
<text x="174.2" y="107.9">1N4733A</text>
<text x="179.8" y="105.4">D5</text>
<text x="192.3" y="107.7">RL</text>
<text x="192.6" y="105.2">R12</text>
<text x="200.1" y="107.8">LED_green</text>
<text x="203.2" y="105.3">D11</text>
<text x="217.9" y="105.9">AudioJack2</text>
<text x="238.1" y="107.4">C6</text>
<text x="252.1" y="105.1" transform="rotate(-90 252.1 105.1)">VDD</text>
<text x="257.5" y="107.8">U1G</text>
<text x="22.8" y="110.3">SW_Push</text>
<text x="41.5" y="109">100nF</text>
<text x="51.9" y="109">SolderJumper_3_Open</text>
<text x="60.9" y="112.6">+5V_1</text>
<text x="155.6" y="108.7" transform="rotate(-90 155.6 108.7)">GND</text>
<text x="158.1" y="108.7" transform="rotate(-90 158.1 108.7)">GND</text>
<text x="213.9" y="109.2">GND</text>
<text x="221.9" y="108.5">J7</text>
<text x="238.3" y="109.7">100nF</text>
<text x="257.9" y="110.3">40106</text>
<text x="19.1" y="119.4">GND1</text>
<text x="35.6" y="116.8">GND1</text>
<text x="71.2" y="118.1">GND1</text>
<text x="155.5" y="119.4">GND</text>
<text x="182.8" y="115.6">GND</text>
<text x="197.8" y="119.1">R19</text>
<text x="206.3" y="116.8">GND</text>
<text x="233.1" y="118.1">GND</text>
<text x="252.1" y="114.6" transform="rotate(-90 252.1 114.6)">VSS</text>
<text x="26.6" y="124.1">+5V_1</text>
<text x="41.7" y="125.5">SolderJumper_3_Open</text>
<text x="58.5" y="123">JP1</text>
<text x="64.9" y="120.2">PWR_FLAG</text>
<text x="80.2" y="125.5">PWR_FLAG</text>
<text x="198.4" y="121.6">1k</text>
<text x="42.5" y="130.4">+5V_1</text>
<text x="49" y="130.4">PWR_FLAG</text>
<text x="174.2" y="130.8">1N4733A</text>
<text x="179.8" y="128.3">D6</text>
<text x="192.3" y="130.6">RL</text>
<text x="192.6" y="128.1">R13</text>
<text x="200.1" y="130.7">LED_green</text>
<text x="203.2" y="128.1">D12</text>
<text x="217.9" y="128.8">AudioJack2</text>
<text x="221.9" y="131.3">J8</text>
<text x="249.5" y="127">GND</text>
<text x="61" y="134.6">GND1</text>
<text x="213.9" y="132.1">GND</text>
<text x="257.3" y="136.6">GRAF1</text>
<text x="17.9" y="142.2">GND1</text>
<text x="36.5" y="139.5">J1</text>
<text x="37.1" y="142">Conn_02x04_Odd_Even</text>
<text x="40.1" y="138.4">PWR_FLAG</text>
<text x="51.5" y="138.4">GND1</text>
<text x="182.8" y="138.4">GND</text>
<text x="197.8" y="142">R20</text>
<text x="206.3" y="139.7">GND</text>
<text x="257.3" y="143">GRAF2</text>
<text x="257.6" y="138.9">Holes</text>
<text x="49.7" y="148.4">H1</text>
<text x="70.5" y="145.9" transform="rotate(-90 70.5 145.9)">GND</text>
<text x="73" y="145.7" transform="rotate(-90 73 145.7)">VCC</text>
<text x="75.6" y="145.5" transform="rotate(-90 75.6 145.5)">SCL</text>
<text x="78.1" y="145.7" transform="rotate(-90 78.1 145.7)">SDA</text>
<text x="80.8" y="145.9">OLED1</text>
<text x="81.2" y="148.4">OLED_128X64</text>
<text x="198.4" y="144.5">1k</text>
<text x="257.3" y="149.3">GRAF3</text>
<text x="257.9" y="145.3">CC0 logo</text>
<text x="49.7" y="154.7">H2</text>
<text x="50.1" y="150.9">MountingHole</text>
<text x="174.2" y="153.7">1N4733A</text>
<text x="179.8" y="151.1">D7</text>
<text x="192.3" y="153.5">RL</text>
<text x="192.6" y="150.9">R14</text>
<text x="200.1" y="153.5">LED_green</text>
<text x="203.2" y="151">D13</text>
<text x="213.9" y="154.9">GND</text>
<text x="217.9" y="151.7">AudioJack2</text>
<text x="221.9" y="154.2">J9</text>
<text x="257.6" y="151.6">AO logo</text>
<text x="50.1" y="157.3">MountingHole</text>
<text x="182.8" y="161.3">GND</text>
<text x="249.1" y="158.6">H3</text>
<text x="249.5" y="161.1">MountingHole</text>
<text x="78.9" y="167.9">D1</text>
<text x="116.4" y="165.2">+12V</text>
<text x="206.3" y="162.6">GND</text>
<text x="249.1" y="164.9">H4</text>
<text x="249.5" y="167.4">MountingHole</text>
<text x="26.2" y="169.3">B1</text>
<text x="26.3" y="171.9">Board</text>
<text x="45.5" y="173.4">+12V</text>
<text x="52" y="173.4">+12V</text>
<text x="76.9" y="170.2">1N5817</text>
<text x="92.3" y="169">+12V</text>
<text x="121.3" y="173.5">C5</text>
<text x="32.1" y="178.6">GND</text>
<text x="45.5" y="178.4">GND</text>
<text x="45.5" y="175.9">GND</text>
<text x="52.2" y="178.4">GND</text>
<text x="52.2" y="175.9">GND</text>
<text x="65.5" y="178.6">GND</text>
<text x="82.7" y="177.7">PWR_FLAG</text>
<text x="121.5" y="175.8">10uF</text>
<text x="45.5" y="183.5">-12V</text>
<text x="45.5" y="181">GND</text>
<text x="52.2" y="181">GND</text>
<text x="52.4" y="183.5">-12V</text>
<text x="116.3" y="184.1">GND</text>
<text x="84.1" y="195.8">TP1</text>
<text x="105.7" y="195.8">TP2</text>
<text x="127.3" y="195.9">TP3</text>
<text x="78.8" y="201.1" transform="rotate(-90 78.8 201.1)">+12V</text>
<text x="84.5" y="198.6">+12V</text>
<text x="96.9" y="200.2">GND</text>
<text x="105.6" y="198.6">GND</text>
<text x="121.3" y="200.5" transform="rotate(-90 121.3 200.5)">+5V</text>
<text x="127.5" y="198.4">+5V</text>
</g>
<g font-size="1.8" fill="#0f0f0f">
<text x="91.1" y="25.1">ENC_A_JB</text>
<text x="115.2" y="25.1">10 ENC_A</text>
<text x="146.4" y="26.7" transform="rotate(-90 146.4 26.7)">SCL</text>
<text x="149" y="26.7" transform="rotate(-90 149 26.7)">SDA</text>
<text x="71.1" y="30.2">ENC_A_JA</text>
<text x="176.8" y="31.5">BEAT</text>
<text x="209.1" y="31.5">BEAT_J</text>
<text x="192.5" y="41.6">BEAT_L</text>
<text x="141.3" y="47.3" transform="rotate(-90 141.3 47.3)">TACT_JB</text>
<text x="91.1" y="50.5">ENC_B_JB</text>
<text x="118.1" y="50.5">ENC_B</text>
<text x="143.9" y="52.2" transform="rotate(-90 143.9 52.2)">ENC_PUSH_JB</text>
<text x="146.4" y="48.6" transform="rotate(-90 146.4 48.6)">ENC_B_JB</text>
<text x="149" y="48.6" transform="rotate(-90 149 48.6)">ENC_A_JB</text>
<text x="71.1" y="55.6">ENC_B_JA</text>
<text x="175.3" y="54.3">CLOCK</text>
<text x="210.3" y="54.3">CLK_J</text>
<text x="193.7" y="64.5">CLK_L</text>
<text x="87.5" y="75.9">ENC_PUSH_JB</text>
<text x="118.1" y="75.9">ENC_PUSH</text>
<text x="133.7" y="75.9">ENC_A</text>
<text x="176.7" y="77.2">DIV_2</text>
<text x="209" y="77.2">DIV_2_J</text>
<text x="71.1" y="81">ENC_PUSH_JA</text>
<text x="130.1" y="81">ENC_PUSH</text>
<text x="133.7" y="78.5">ENC_B</text>
<text x="135" y="83.6">TACT</text>
<text x="133.4" y="88.6">CLOCK</text>
<text x="134.9" y="86.1">BEAT</text>
<text x="192.4" y="87.4">DIV_2_L</text>
<text x="134.8" y="91.2">DIV_2</text>
<text x="134.8" y="93.7">DIV_4</text>
<text x="41.9" y="101.3">TACT_JA</text>
<text x="92.4" y="101.3">TACT_JB</text>
<text x="118.1" y="101.3">TACT</text>
<text x="134.5" y="98.8">DIV_N</text>
<text x="134.8" y="96.3">DIV_8</text>
<text x="170.2" y="96.3">SDA</text>
<text x="170.2" y="98.8">SCL</text>
<text x="176.7" y="100.1">DIV_4</text>
<text x="209" y="100.1">DIV_4_J</text>
<text x="192.4" y="110.2">DIV_4_L</text>
<text x="176.7" y="122.9">DIV_8</text>
<text x="209" y="122.9">DIV_8_J</text>
<text x="31.5" y="133.3" transform="rotate(-90 31.5 133.3)">SCL_JA</text>
<text x="34" y="133.3" transform="rotate(-90 34 133.3)">SDA_JA</text>
<text x="74.7" y="135.9" transform="rotate(-90 74.7 135.9)">SCL_JA</text>
<text x="77.2" y="135.9" transform="rotate(-90 77.2 135.9)">SDA_JA</text>
<text x="192.4" y="133.1">DIV_8_L</text>
<text x="176.4" y="145.8">DIV_N</text>
<text x="208.7" y="145.8">DIV_N_J</text>
<text x="26.4" y="154" transform="rotate(-90 26.4 154)">TACT_JA</text>
<text x="31.5" y="155.3" transform="rotate(-90 31.5 155.3)">ENC_B_JA</text>
<text x="34" y="155.3" transform="rotate(-90 34 155.3)">ENC_A_JA</text>
<text x="192.1" y="155.9">DIV_N_L</text>
<text x="28.9" y="158.9" transform="rotate(-90 28.9 158.9)">ENC_PUSH_JA</text>
<text x="64.8" y="172.5">+12_IN</text>
</g>
<g font-size="1.8" fill="#a90000">
<text x="103.8" y="25.1">11</text>
<text x="141.4" y="29.1" transform="rotate(-90 141.4 29.1)">1</text>
<text x="143.9" y="29.1" transform="rotate(-90 143.9 29.1)">3</text>
<text x="146.4" y="29.1" transform="rotate(-90 146.4 29.1)">5</text>
<text x="149" y="29.1" transform="rotate(-90 149 29.1)">7</text>
<text x="217.9" y="34">S</text>
<text x="217.9" y="31.5">T</text>
<text x="141.4" y="38" transform="rotate(-90 141.4 38)">2</text>
<text x="143.9" y="38" transform="rotate(-90 143.9 38)">4</text>
<text x="146.4" y="38" transform="rotate(-90 146.4 38)">6</text>
<text x="149" y="38" transform="rotate(-90 149 38)">8</text>
<text x="22.6" y="45.1" transform="rotate(-90 22.6 45.1)">A</text>
<text x="25.1" y="45.1" transform="rotate(-90 25.1 45.1)">C</text>
<text x="27.7" y="45.1" transform="rotate(-90 27.7 45.1)">B</text>
<text x="104.3" y="50.5">9</text>
<text x="115.7" y="50.5">8</text>
<text x="22.6" y="58.2" transform="rotate(-90 22.6 58.2)">S1</text>
<text x="27.7" y="58.2" transform="rotate(-90 27.7 58.2)">S2</text>
<text x="217.9" y="56.9">S</text>
<text x="217.9" y="54.4">T</text>
<text x="152.1" y="63.2" transform="rotate(-90 152.1 63.2)">30</text>
<text x="157.2" y="63.2" transform="rotate(-90 157.2 63.2)">17</text>
<text x="159.8" y="63.2" transform="rotate(-90 159.8 63.2)">27</text>
<text x="246.5" y="61.3">1</text>
<text x="258" y="61.3">2</text>
<text x="143" y="70.9">2</text>
<text x="165.4" y="70.9">28</text>
<text x="104.3" y="75.9">3</text>
<text x="115.7" y="75.9">4</text>
<text x="143" y="73.4">1</text>
<text x="143" y="75.9">5</text>
<text x="165.9" y="73.4">3</text>
<text x="217.9" y="77.2">T</text>
<text x="246" y="77.2">13</text>
<text x="257.5" y="77.2">12</text>
<text x="143" y="78.5">6</text>
<text x="143" y="81">7</text>
<text x="143" y="83.6">8</text>
<text x="165.4" y="81">18</text>
<text x="217.9" y="79.8">S</text>
<text x="142.5" y="88.6">10</text>
<text x="143" y="86.1">9</text>
<text x="165.4" y="86.1">19</text>
<text x="165.4" y="88.6">20</text>
<text x="142.5" y="91.2">11</text>
<text x="142.5" y="93.7">12</text>
<text x="165.4" y="91.2">21</text>
<text x="165.4" y="93.7">22</text>
<text x="104.3" y="101.3">5</text>
<text x="115.7" y="101.3">6</text>
<text x="142.5" y="96.3">13</text>
<text x="142.5" y="98.8">14</text>
<text x="142.5" y="101.3">15</text>
<text x="165.4" y="96.3">23</text>
<text x="165.4" y="98.8">24</text>
<text x="165.4" y="101.3">25</text>
<text x="217.9" y="100.1">T</text>
<text x="251.2" y="98.8" transform="rotate(-90 251.2 98.8)">14</text>
<text x="75.2" y="103.4" transform="rotate(-90 75.2 103.4)">3</text>
<text x="142.5" y="103.9">16</text>
<text x="165.4" y="103.9">26</text>
<text x="217.9" y="102.6">S</text>
<text x="75.2" y="111" transform="rotate(-90 75.2 111)">1</text>
<text x="75.7" y="108.2">2</text>
<text x="154.7" y="111" transform="rotate(-90 154.7 111)">4</text>
<text x="157.2" y="111.5" transform="rotate(-90 157.2 111.5)">29</text>
<text x="65" y="119.9" transform="rotate(-90 65 119.9)">3</text>
<text x="251.2" y="118.6" transform="rotate(-90 251.2 118.6)">7</text>
<text x="65.5" y="124.7">2</text>
<text x="217.9" y="125.5">S</text>
<text x="217.9" y="122.9">T</text>
<text x="65" y="127.5" transform="rotate(-90 65 127.5)">1</text>
<text x="26.4" y="135.7" transform="rotate(-90 26.4 135.7)">1</text>
<text x="29" y="135.7" transform="rotate(-90 29 135.7)">3</text>
<text x="31.5" y="135.7" transform="rotate(-90 31.5 135.7)">5</text>
<text x="34" y="135.7" transform="rotate(-90 34 135.7)">7</text>
<text x="69.6" y="140.2" transform="rotate(-90 69.6 140.2)">1</text>
<text x="72.1" y="140.2" transform="rotate(-90 72.1 140.2)">2</text>
<text x="74.7" y="140.2" transform="rotate(-90 74.7 140.2)">3</text>
<text x="77.2" y="140.2" transform="rotate(-90 77.2 140.2)">4</text>
<text x="26.4" y="144.6" transform="rotate(-90 26.4 144.6)">2</text>
<text x="29" y="144.6" transform="rotate(-90 29 144.6)">4</text>
<text x="31.5" y="144.6" transform="rotate(-90 31.5 144.6)">6</text>
<text x="34" y="144.6" transform="rotate(-90 34 144.6)">8</text>
<text x="217.9" y="148.3">S</text>
<text x="217.9" y="145.8">T</text>
<text x="40.9" y="172.5">10</text>
<text x="59.2" y="172.5">9</text>
<text x="41.4" y="177.5">6</text>
<text x="41.4" y="175">8</text>
<text x="59.2" y="177.5">5</text>
<text x="59.2" y="175">7</text>
<text x="41.4" y="182.6">2</text>
<text x="41.4" y="180.1">4</text>
<text x="59.2" y="182.6">1</text>
<text x="59.2" y="180.1">3</text>
</g>
<g font-size="1.8" fill="#0000c2">
<text x="204.5" y="25.6">With AliExpress LEDs (see BOM) I chose</text>
<text x="204.5" y="27.7">RL = 6.8k for red, RL = 39k for green.</text>
<text x="44.4" y="116.3">Close jumpers as</text>
<text x="44.4" y="118.3">appropriate for</text>
<text x="44.4" y="120.4">OLED power</text>
</g>
</svg>
